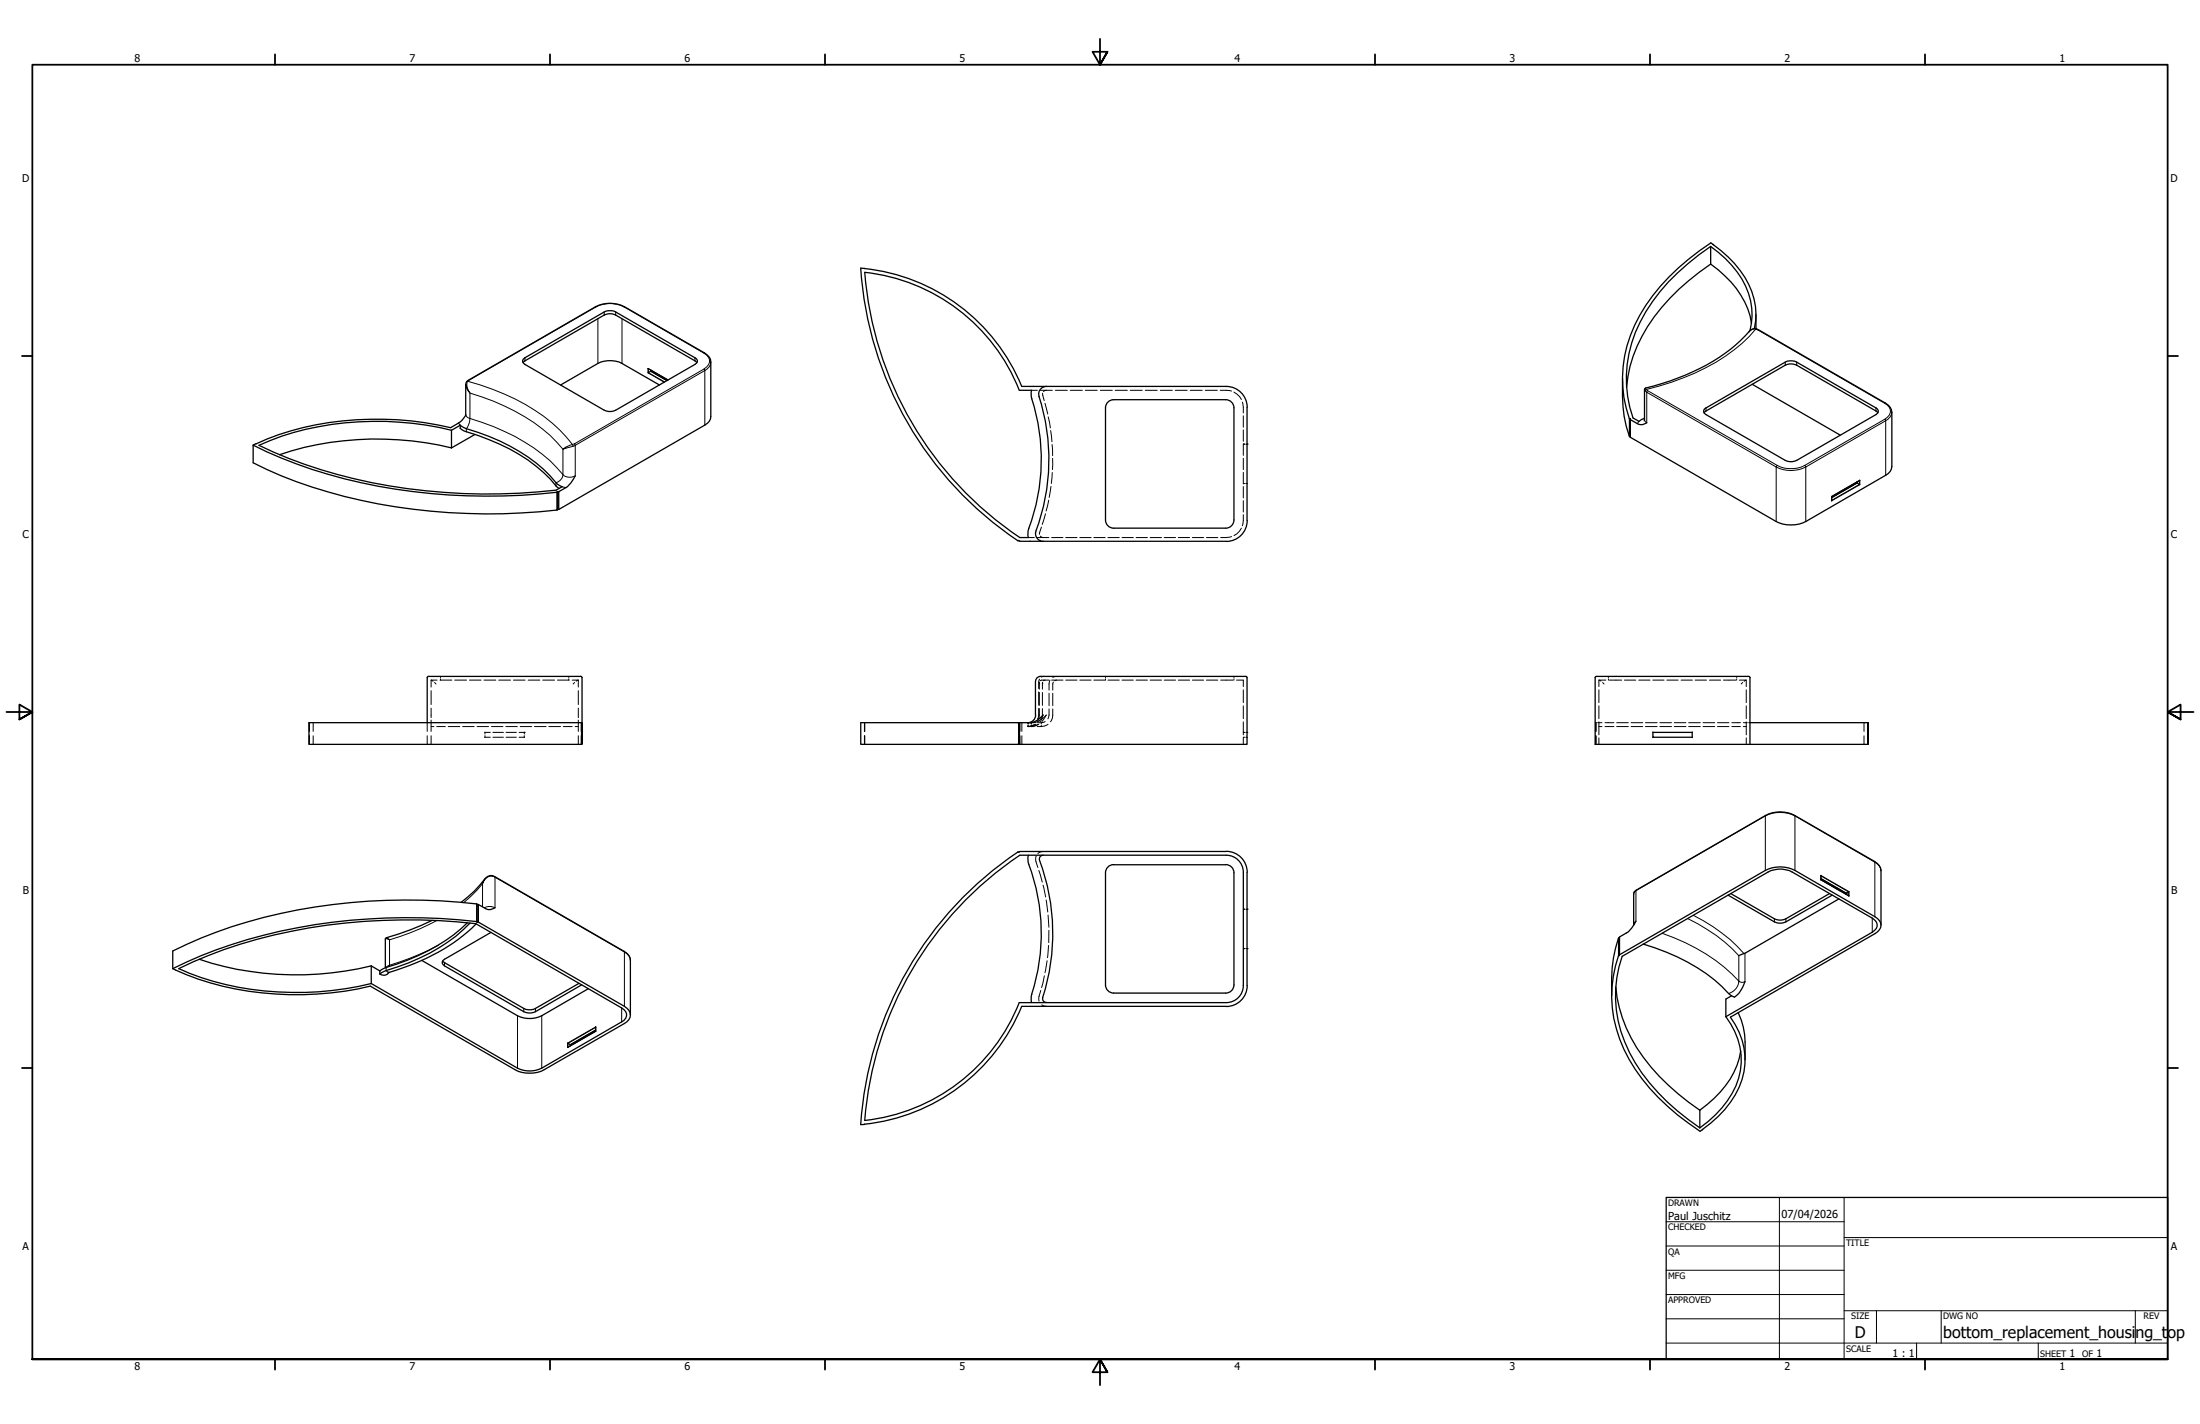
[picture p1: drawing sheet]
<svg xmlns="http://www.w3.org/2000/svg" width="864mm" height="559mm" viewBox="0 0 864 559" stroke-linecap="round" stroke-linejoin="round" font-family="sans-serif">
<!-- layer: Hidden (ANSI) -->
<g fill="none" stroke="#000" stroke-width=".39">
<path d="M404.9 153.2h2.3M408.4 153.2h4.7M409.3 154.3l.6 2.9M410.2 158.2l1.1 4.3M410.4 153.2l-.8 .5M414.3 153.2h4.7M420.1 153.2h4.8M426 153.2h4.7M431.9 153.2h4.7M437.8 153.2h4.7M443.7 153.2h4.7M449.6 153.2h4.7"/>
<path d="M455.5 153.2h4.7M461.3 153.2h4.7M467.2 153.2h4.7M473.1 153.2h4.7M479 153.2l4.4 .3M484.4 153.9l2.2 1.7 .7 1.2M487.7 157.8l.4 2v2.3M411.5 163.6l.8 4.3M412.4 169l.5 4.4M413 174.4l.2 4.4M413.2 179.9l-.1 4.4M488.1 163.2v4.4"/>
<path d="M488.1 168.7v4.5M488.1 174.2v4.5M488.1 179.8v4.5M488.1 174.3h.5M489 174.3h.5M411.7 196.3l-1 4.2M412.6 190.9l-.7 4.3M413.1 185.4l-.4 4.3M488.1 185.4v4.5M488.1 190.9v4.5M488.1 196.5v4.4M488.6 189.7l-.5 .1"/>
<path d="M489 189.7l.5 .2M403.7 210.9h2.3M407.2 210.9h4.5M408.4 210.4l.7 .5M408.8 206.8l-.7 2.9M409.3 210.9h.2M410.4 201.6l-1.3 4.2M412.8 210.9h4.5M418.3 210.9h4.5M423.9 210.9h4.4M429.4 210.9h4.4M434.9 210.9h4.5"/>
<path d="M440.4 210.9h4.5M446 210.9h4.4M451.5 210.9h4.4M457 210.9h4.5M462.5 210.9h4.5M468.1 210.9h4.4M473.6 210.9h4.4M483.4 210.6l-4.2 .3M487.3 207.3l-1.8 2.2-1.1 .7M488.1 202l-.4 4.3M169.2 271v5.5M169.2 277.9v3.7"/>
<path d="M169.3 266.9l.7 .4M169.3 266.9l-.1 2.7M169.3 266.9h2.3M170.6 267.8l.5 .6M172.7 266.9h4.7M172.9 265.4v.5M172.9 266.4v.5M178.5 266.9h4.6M184.3 266.9h4.5M190 266.9h4.6M195.8 266.9h4.6M201.5 266.9h4.6"/>
<path d="M207.3 266.9h4.6M213 266.9h4.7M218.8 266.9h4.7M223.3 265.4v.5M223.3 266.4v.5M224.6 266.9h2.3M225.6 267.8l-.6 .6M226.9 266.9l.1 2.7M226.9 266.9l-.7 .4M227 277.9v3.7M227 271v5.5M407.7 278v2.6l-.4 1.5"/>
<path d="M407.7 271.5v5.2M408 278.1a6 6 0 0 1-.9 5.1M408 267.9v2.5M408 271.7v5.1M408.1 267.7v.7M408.1 266.5l-.4 1.2v2.5M409.1 266.9l-.8 .2M409.2 278.1a6 6 0 0 1-.9 5.1M409.2 268v2.4M409.2 271.7v5.1M409.3 267.7v.7M409.3 266.9h2.4"/>
<path d="M409.9 265.4l-1.1 .3M410.3 266.9l-.7 .2M411.8 278.2v2.4l-.4 1.5M411.8 272v4.9M412.2 266.9l-.4 1.5v2.4M412.8 266.9h4.5M413.3 278.2a5.9 5.9 0 0 1-.9 5M413.3 272v4.9M413.5 267.7l-.2 3.1M414.8 266.9l-.8 .2M414.8 265.4l-1.5 .4M418.3 266.9h4.5"/>
<path d="M423.9 266.9h4.4M429.4 266.9h4.4M434 265.4v.5M434 266.4v.5M434.9 266.9h4.5M440.4 266.9h4.5M446 266.9h4.4M451.5 266.9h4.4M457 266.9h4.5M462.5 266.9h4.5M468.1 266.9h4.4M473.6 266.9h4.4"/>
<path d="M479.2 266.9h4.9M484.4 265.4v.5M484.4 266.4v.5M485.4 266.9h2.7v2.5M488.1 270.7v5M488.1 277v5M627.6 270.7v5M627.6 277v5M627.8 266.9l.7 .4M629.1 267.8l.6 .6M630.4 266.9h-2.8v2.5M631.4 265.4v.5"/>
<path d="M631.4 266.4v.5M631.7 266.9h4.9M637.7 266.9h4.4M643.3 266.9h4.4M648.8 266.9h4.4M654.3 266.9h4.4M659.9 266.9h4.4M665.4 266.9h4.5M671 266.9h4.4M676.5 266.9h4.9M681.7 265.4v.5M681.7 266.4v.5"/>
<path d="M682.8 266.9h2.7v2.5M684.1 267.8l-.6 .6M685.4 266.9l-.7 .4M685.5 270.7v5M685.5 277v5M121.3 283.6v3.4M121.3 288.7v3.4M121.5 283.6v3.4M121.5 288.7v3.4M122.9 283.6v3.4M122.9 288.7v3.4M167.7 283.6v3.4"/>
<path d="M167.7 288.7v3.4M169.2 285.1h1.1M169.2 282.6v4.4M169.2 288.7v3.4M171.4 285.1h3.4M176 285.1h4.5M181.6 285.1h4.5M187.3 285.1h4.5M190.3 287.3h.1M190.3 289.4h.1M190.4 288.7v.7M190.4 289.3h2.1"/>
<path d="M192.5 287.4h-2.1v.6M192.9 285.1h4.5M193.5 289.3h4.1M193.5 287.4h4.1M198.6 285.1h4.5M198.6 289.3h4.1M198.6 287.4h4.1M203.8 289.3l2 .1M203.8 287.4h2v.6M204.2 285.1h4.5M205.8 288.7v.6M205.9 287.3h.1"/>
<path d="M205.9 289.4h.1M209.8 285.1h4.6M215.5 285.1h4.5M221.1 285.1h3.5M225.8 285.1h1.2M227 282.6v4.4M227 288.7v3.4M228.2 283.6v3.4M228.2 288.7v3.4M339.3 287v-3.4v3.4M339.3 288.7v3.4M339.5 283.6v3.4"/>
<path d="M339.5 288.7v3.4M400.1 283.6v3.4M400.1 288.7v3.4M400.4 283.6v3.4M400.4 288.7v3.4M401.1 283.6v3.4M401.1 288.7v3.4M403.5 283.6v.5M403.5 284.6v.5M403.7 284.6v.5M403.7 283.6v.5M403.8 285.1h1.7"/>
<path d="M404.3 283.6h1.5M404.9 283.6v.5M406.1 284.2l-1.4 .7-1.2 .2M406.2 283.1l-1.5 .5v.5M406.6 284.2l-1 .5-2.1 .4M407.2 285.1h1.5M407.3 283.6h1.4M407.4 284.2l-2.7 .9v-.5M407.8 284.2l-1.9 .8-1 .1v-.5M407.9 282.9l-2.4 .7M408.7 283.6v.5M408.7 284.6v.5"/>
<path d="M408.9 282.3l1.8-1.7-1.7 2.5M409.5 280.6l-1.8 2.5M410.3 283.1l-1.6 .5M411.4 284.2l-1.4 .7-1.3 .2M488.1 283.3v5.1M488.1 289.4h.1M488.1 289.6v2.5M488.1 287.4h.5M488.6 289.3l-.5 .1M489 289.3l.5 .1M489 287.4h.5M489.5 287.3h.1"/>
<path d="M626.2 283.6h.5M626.3 283.6v3.4M626.3 288.7v3.4M626.4 283.6v3.4M626.4 288.7v3.4M626.6 283.6v3.4M626.6 288.7v3.4M627.1 283.6h1.7M627.6 285.1h1.2M627.6 283.3v5.1M627.6 289.6v2.5M630 285.1h3.5"/>
<path d="M630 283.6h3.5M634.6 285.1h4.6M634.6 283.6h4.6M640.3 285.1h4.5M640.3 283.6h4.5M645.9 285.1h4.6M645.9 283.6h4.6M651.6 285.1h4.5M651.6 283.6h4.5M657.2 285.1h4.6M657.2 283.6h4.6M662.9 285.1h4.5"/>
<path d="M662.9 283.6h4.5M668.5 285.1h4.6M668.5 283.6h4.6M674.2 285.1h4.5M674.2 283.6h4.5M679.8 285.1h3.4M679.8 283.6h3.4M684.3 285.1h1.2M684.3 283.6h1.6M685.5 283.3v5.1M685.5 289.6v2.5M686.4 283.6h.5"/>
<path d="M731.7 283.6v3.4M731.7 288.7v3.4M406.8 335.9a5.1 5.1 0 0 0 .6 4.5M409.5 334.1l-.9 .2-1.2 .7M407.8 341.6l1.3 4.5M409.4 347.3l1.1 4.7M410.7 353.2l.6 4.7M411.4 359.1l.3 4.8M488.1 356.8h.5M489 356.8h.5M411 377l-.8 4.7M411.6 371l-.4 4.8"/>
<path d="M411.7 365.1v4.8M488.1 372.2h.5M489 372.2h.5M408.6 388.7l-.7 2.3v1.9M408.9 394.3l1.8 .6M410 382.9l-1.1 4.6"/>
</g>
<g fill="#000">
<circle cx="488.1" cy="174.2" r=".19"/>
<circle cx="488.1" cy="174.3" r=".19"/>
<circle cx="489.5" cy="174.3" r=".19"/>
<circle cx="489.5" cy="174.2" r=".19"/>
<circle cx="205.8" cy="287.4" r=".19"/>
<circle cx="488.1" cy="287.4" r=".19"/>
<circle cx="489.5" cy="287.4" r=".19"/>
<circle cx="488.1" cy="356.7" r=".19"/>
<circle cx="488.1" cy="356.8" r=".19"/>
<circle cx="489.5" cy="356.8" r=".19"/>
<circle cx="489.5" cy="356.7" r=".19"/>
<circle cx="488.1" cy="372.3" r=".19"/>
<circle cx="488.1" cy="372.2" r=".19"/>
<circle cx="489.5" cy="372.2" r=".19"/>
<circle cx="489.5" cy="372.3" r=".19"/>
</g>
<!-- layer: Visible (ANSI) -->
<g fill="none" stroke="#000" stroke-width=".51">
<path d="M671.5 96.7a36.8 36.8 0 0 1 15.7 21.3 24.8 24.8 0 0 1-.3 11.7M671.5 96.7a79 79 0 0 0-27.6 29.6 47.7 47.7 0 0 0-2.9 37.7l2.4 1.4 2.1-1.3M671.5 96.7v6.9M672.6 96v.1M671.5 103.6a37.6 37.6 0 0 1 15.5 20.4l.5 2.9M671.5 103.6a80 80 0 0 0-28.9 32.3 48.3 48.3 0 0 0-4.1 16.1M688.7 129a28.2 28.2 0 0 0-7.9-25.6l-5.2-5-4-3.1a82.9 82.9 0 0 0-29.9 32.3 46.7 46.7 0 0 0-1.9 36.7h.1M689.3 123.4v5.6M205.3 142.3l.8-.7 31.1-18a5.1 5.1 0 0 1 4.5 0l31.1 18 .8 .7M205.5 140.8l31.7-18.4a5.1 5.1 0 0 1 4.5 0l31.1 18 .9 1v.6l-.9 1-31.1 18a5 5 0 0 1-4.5 0l-31.1-18a1.34 1.34 0 0 1-.6-2.2zM220.1 151.1l14.6-8.5a10.7 10.7 0 0 1 9.5 0l14.6 8.5M254.4 144.6l7.8 4.5"/>
<path d="M255.5 145.2v.5l6.3 3.7M255.5 145.7l-1.1 .6M400.1 153.1a73.8 73.8 0 0 0-60.7-46.2 138.4 138.4 0 0 0 60.9 104M400.1 153.2h4.8l-.1 1.6 .2 1.7M405 156.5a78.7 78.7 0 0 1-1.5 52l.2 2.5-3.3-.1M409.8 151.8l-1.2 .7-.7 1a5.2 5.2 0 0 0 .6 4.3 80.3 80.3 0 0 1-1.9 50.6M410.7 151.6l-.9 .2M437.1 156.8h44.1a3.2 3.2 0 0 1 3.2 3.2v44.1a3.2 3.2 0 0 1-3.2 3.2h-44.1M437.2 156.8a3.2 3.2 0 0 0-3.2 3.2v44.1a3.2 3.2 0 0 0 3.2 3.2M489.5 159.8v44.4M489.6 159.9a8.2 8.2 0 0 0-8.3-8.3h-80.2a75.4 75.4 0 0 0-61.8-46.3l-1.4-.1a139 139 0 0 0 61.9 107l.6 .2h80.9M636.9 148.5a59.8 59.8 0 0 0 2.7 22.6l.3 .1"/>
<path d="M687.8 150.8l34.6 20M99.4 174.7a116.6 116.6 0 0 1 62-9.5l5.3 .7 10.2 1.9a11.3 11.3 0 0 0 5.9-4.7v-12.2l.4-1.2 50.5-29.3a12.4 12.4 0 0 1 11.5 0l31.3 18.1a4.2 4.2 0 0 1 2.5 3.6v21.3a3.9 3.9 0 0 1-2.3 3.4l-57.6 33.1M99.4 174.7a201.6 201.6 0 0 0 83.9 19.9 210.4 210.4 0 0 0 35.5-1.6M99.4 174.7v6.9a201.6 201.6 0 0 0 83.9 19.9 222 222 0 0 0 35.5-1.5M177.2 175.8a122.2 122.2 0 0 0-67.5 2.6M177.2 168.8v7M180.7 166.9l1.4 .9a76.2 76.2 0 0 1 33.9 19 9.1 9.1 0 0 0 4.7 4.2l-2.4 1.3a225.7 225.7 0 0 1-105-12.4l-11.6-5.1a118.6 118.6 0 0 1 75.5-6M180.7 166.9v1.2l1.4 1a75.3 75.3 0 0 1 33.9 18.9l2.2 2.7 1.3 .9M180.7 166.9l-3.5 1.9M186.4 170.5l-9.2 5.3M639.9 164.3l.1 7.3 57.2 33.1a13.3 13.3 0 0 0 11.7 0l31.3-18.2a4.1 4.1 0 0 0 2.4-3.4v-21.3a4.4 4.4 0 0 0-2.5-3.6l-49.9-28.9a2.68 2.68 0 0 0-3.7 .9 72.9 72.9 0 0 1-34 20.3l-6.8 2-.3 12.6M639.9 164.3v6.9"/>
<path d="M639.9 171.2l.1 .2M640 164.7a6.3 6.3 0 0 0 4.8 1.9l1.6-.7M668.9 162l.8-.7 31.1-18a5 5 0 0 1 4.5 0l31.1 18 .8 .7M669 160.5l31.8-18.4a5 5 0 0 1 4.5 0l31.1 18a1.38 1.38 0 0 1 .9 1.3 1.38 1.38 0 0 1-.9 1.3l-31.1 18a5.1 5.1 0 0 1-4.5 0l-31.1-18a1.4 1.4 0 0 1-.7-2.2zM219.1 193h-.3v7M219.1 199.9l-.3 .1M225.8 186.8l-1.6 2.6a9.9 9.9 0 0 1-4.8 3.5l-.3 .1v6.9M719 194.8v.1M728.9 189.1v.4l-9.9 5.8M728.9 189.5h.1M729 189.5l1.1 .7M730.1 188.5l-11.1 6.4v1.6"/>
<path d="M406.7 208.4v2l.6 1.1 1.1 .7M408.4 212.3l1.1 .2M489.6 204.2a8.2 8.2 0 0 1-8.2 8.3M167.7 265.9l.5-.5h59.8l.5 .5M167.7 265.9v17.7M228.5 265.9v17.7M489 265.4l.5 .5M489.1 265.4l-81.4 .2a2.02 2.02 0 0 0-1.2 1.9v13.1a3 3 0 0 1-3 3M489.5 265.9v26.2h-151.6v-8.5h62.3M626.2 265.9v26.2h107.1l-.1-8.5 .2 8.5v-8.5h-46.5M626.2 265.9l.5-.5h59.8l.4 .5M686.9 265.9v26.2"/>
<path d="M228.3 283.6h-107v8.5h106.9M228.3 292.1h.1M228.3 283.6l.2 8.5zM228.3 283.6l-.1 8.5M399.9 283.6v8.5M409.5 280.6a8.6 8.6 0 0 1-9.1 3l-.2 8.5M648.8 287.3l15.5 .1M648.8 287.4v1.9l15.5 .1M648.8 289.3v.1M664.3 287.3v2M399.8 334.4a138.9 138.9 0 0 0-61.9 106.9 75.3 75.3 0 0 0 63.2-46.4h80.2M400.3 335.6a138.3 138.3 0 0 0-60.8 104 73.7 73.7 0 0 0 60.6-46.2h81.2a6.7 6.7 0 0 0 6.8-6.7v-44.4a6.7 6.7 0 0 0-6.7-6.7h-81"/>
<path d="M403.7 335.6l-.2 1.8 .4 1.8M403.9 339.2a78.6 78.6 0 0 1 .9 51.9l.1 2.3M408.1 337.7a83.6 83.6 0 0 1 1.2 54.4l.5 .9 .9 .4M409.5 335.6a1.49 1.49 0 0 0-1.4 2M437.1 339.3h44M437.2 339.3a3.2 3.2 0 0 0-3.2 3.2v44M481.2 339.3a3.2 3.2 0 0 1 3.2 3.2v44M481.3 334.1h-80.9l-.6 .3M481.4 334.1a8.2 8.2 0 0 1 8.2 8.2M181 354.1a46.2 46.2 0 0 0 9.8-9.7 2.74 2.74 0 0 1 3.4-.4l50.8 29.3a4.2 4.2 0 0 1 2.5 3.6v21.4M187.2 354.8a226.2 226.2 0 0 0-102.4 11l-5.9 2.3-11.1 5.1v6.9M187.2 354.8v7l.4 .1"/>
<path d="M187.2 354.9h.4M194.3 356.2a3.4 3.4 0 0 1-3.7 .4l-3-1.7v7M489.5 342.3v44.4M678.4 351.3l18.1 10.5a5.1 5.1 0 0 0 4.5 0l18.2-10.5M679.4 350.6l17.1 10a5.1 5.1 0 0 0 4.5 0l17.2-10M714.8 343.5v1.7l11 6.4M714.8 345.2h.1M714.8 344.8l9.9 5.7v.5M721.6 348.7l-.4 .2M721.9 352.7l-36.9 21.4-2.4 .9M722.6 349.3l-.4 .2M725.8 349.9l-1.1 .6"/>
<path d="M78.2 376.4a122.1 122.1 0 0 0 67.5 2.6M145.7 379l3.4 2M145.7 379v7M165.5 376.9l37.6 21.7a10.8 10.8 0 0 0 9.6 0l18.2-10.6M169.6 361.2a120.8 120.8 0 0 1-18.2 7l-.1 11.5M173.7 377.1l31.9 18.6a5.2 5.2 0 0 0 4.6 0l17.1-9.8M183.5 362.1a78.8 78.8 0 0 1-32.9 17.9l-1.5 1M184.5 362.2a72.1 72.1 0 0 1-32.9 18.7l-2.5 1.3M186.9 362.6a82.8 82.8 0 0 1-34.7 19.2M187.2 361.8a224.4 224.4 0 0 0-108.3 13.2l-11.1 5.1M187.6 361.9l57.5 33a3.6 3.6 0 0 1 2.4 3.4 3.6 3.6 0 0 1-2.4 3.3l-31.4 18.1a12.6 12.6 0 0 1-11.6 0l-56.7-32.7a122.5 122.5 0 0 1-76.4-6.3l-1.2-.6M192.7 365.9l-18.2 10.5a1.38 1.38 0 0 0-.9 1.3 1.38 1.38 0 0 0 .9 1.3l31.1 18a5.2 5.2 0 0 0 4.6 0l18.1-10.5"/>
<path d="M635.6 368h-.1a41.8 41.8 0 0 0-2.8 15.8v6.9M635.6 375h-.1a48.6 48.6 0 0 0 6.3 44.5 87.1 87.1 0 0 0 25.5 24.4l1-.7M635.6 368v7M635.7 367.9l-.1 .1M635.8 374.6l57.2-33a12.8 12.8 0 0 1 11.6 0l31.4 18.1a3.5 3.5 0 0 1 2.4 3.4 3.5 3.5 0 0 1-2.4 3.3l-56.7 32.8a27.1 27.1 0 0 1 0 33.4 45.6 45.6 0 0 1-11 10.6M635.8 374.6l-.2 .4M642.2 361.5l-1.7 2.7a9.9 9.9 0 0 1-4.7 3.5l-.1 7M645 370.5a72.9 72.9 0 0 1 34.2 19.9l1.6 .9 .7-.5 1.3-1.3 2.2-4.2M738.4 363v-21.3a4.5 4.5 0 0 0-2.5-3.6l-31.4-18.1a12.3 12.3 0 0 0-11.4 0l-51.5 29.9-.3 1-.1 12.3M70.2 380.1a203.2 203.2 0 0 1 87.3-19.1 223.5 223.5 0 0 1 29.3 1.5l57.2 33a2.89 2.89 0 0 1 2 2.8 2.89 2.89 0 0 1-2 2.7l-31.3 18.2a10.8 10.8 0 0 1-9.6 0l-57.4-33.2a121.9 121.9 0 0 1-71.3-4zM149.1 381v1.2M152.7 381.6a2.5 2.5 0 0 1-3.6 .6"/>
<path d="M434 386.5a3.2 3.2 0 0 0 3.2 3.2M484.4 386.5a3.2 3.2 0 0 1-3.2 3.2h-44.1M489.6 386.7a8.2 8.2 0 0 1-8.2 8.3M634.3 387.3a56.7 56.7 0 0 0 17 35 101.5 101.5 0 0 0 16 13.4M677.5 399l57.4-33.2a2.94 2.94 0 0 0 2-2.7 2.94 2.94 0 0 0-2-2.8l-31.4-18.1a10.2 10.2 0 0 0-9.4 0l-57.3 33.1a48.2 48.2 0 0 0 5.1 41.7 84.3 84.3 0 0 0 25.4 25.6M677.5 399a26.9 26.9 0 0 1-1.6 35.8l-5.4 5.3-3.2 2.5M679.7 390.8l-2.2 1.2v7M682.3 397.4a26.9 26.9 0 0 1 2.7 11.5v7M222.8 409.3l1.1 .7M222.9 411h-.1M233.8 404.2l-9.9 5.8v.4M233.8 404.7h.1"/>
<path d="M233.9 403l-.1 1.7-10.9 6.3M683.3 412.4a33.7 33.7 0 0 1-13.1 21l-2.9 2.3M667.3 435.7v6.9M668.3 443.2v.1"/>
</g>
<!-- layer: Visible Narrow (ANSI) -->
<g fill="none" stroke="#000" stroke-width=".39">
<path d="M233.7 120.4h.3l-49.9 28.8M234 120.4a12.1 12.1 0 0 1 10.9 0M234.7 125.1v17.5M237.2 122.4v1.2M241.7 122.4v1.2M244.2 125.1v17.5M244.9 120.4l31.6 18.1M244.9 120.4h.3M276.3 138.6a3.3 3.3 0 0 1 2.3 3.1 3.3 3.3 0 0 1-2.3 3.1l.4 .6M689.2 129.1a70.7 70.7 0 0 1-33.1 20.9l-9.9 2.8M689.2 129.1a2.86 2.86 0 0 0-2.7 1.1M689.2 129.1l1 .2"/>
<path d="M689.4 129l-.2 .1M689.9 129.4l50.2 28.8M183.6 149.6a82.9 82.9 0 0 1 36.2 19.2l4.9 5.6M183.6 149.6l-.4 .1M183.6 149.6l-.3 1.7 1.2 2.9a5.5 5.5 0 0 1-1.7-3.3M183.8 149.2h.3l-.5 .4M206.1 140.4v1.2M254.5 144.7v1.5l6.4 3.7M255.5 145.2v.5l6.3 3.7M262.2 149.1l-7.8-4.5v1.7l6.3 3.7M272.8 140.4v1.2M276.3 144.8l-50.8 29.4"/>
<path d="M276.7 145.4v21.4M276.7 145.4l-50.9 29.4M279 142.1a3.9 3.9 0 0 1-2.3 3.3M645.5 152.8l.3 .6M646 152.3l.2 .5M646.2 152.8l-.4 .6 .6 .5M646.2 152.8l.5 .5M646.4 153.9v12l-.5-.4-.4-.8M646.4 153.9l50.8 29.4M646.7 153.3l-.3 .6M646.7 153.3l50.9 29.3M700.8 142.1v1.2"/>
<path d="M705.3 142.1v1.2M739.8 158.2a3.3 3.3 0 0 1 2.3 3.2 3.3 3.3 0 0 1-2.3 3.1l.4 .6M180 166l.7 .9M182.8 162.7a1.93 1.93 0 0 0 1.7 1.5l-.3 1.7-1.1 2.3v1.2M224.7 174.4l.2 .7 .9-.3M224.7 174.4l-2.5 1-1.2 .9 3.9-1.2M225.5 174.2l.3 .6M225.5 174.2l-.8 .2M225.8 174.8v12a4.2 4.2 0 0 1-4.8-.6v-9.9a65.5 65.5 0 0 0-27.3-18.9l-9.2-3.2v10a76.1 76.1 0 0 1 34.1 19.3l2.4 2.7a3.5 3.5 0 0 1-2.8 3.2v1.3M639.6 164.2v6.9M639.8 164.3v6.9M640 164.7v6.9"/>
<path d="M643.4 165.4l-.7 .8M669.7 160.1v1.2M736.4 160.1v1.2M739.8 164.5l-31.3 18.1M740.2 165.1v21.4M740.2 165.1l-31.3 18.2M742.6 161.8a4.1 4.1 0 0 1-2.4 3.3M218.6 193.2v7M219.4 192.9v7M220.7 191l1.5 .3M697.2 183.3a12.8 12.8 0 0 0 11.7 0M697.2 183.3v21.4"/>
<path d="M708.5 182.6l.4 .7M708.5 182.6a12 12 0 0 1-10.9 0l-.4 .7M708.9 183.3v21.4M719 194.8l11.1-6.3v1.7l-11.1 6.3zM729 189.1v.4l-10 5.8M729.9 188.6v1.5l-10.9 6.2M693.1 320l-.1 .2M704.5 320l.1 .2M693 320.2a13.3 13.3 0 0 1 11.6 0M693 320.2v21.4M693 320.2l-50.8 29.3M704.6 320.2v21.4"/>
<path d="M704.6 320.2l31.4 18.1M735.9 338.1l.1 .2M736 338.3a4.1 4.1 0 0 1 2.4 3.4M736 338.3v21.4M182.1 354.2l5.2-4.9 2.1-2.5v9.1M187.1 354.7v6.9M187.8 355v6.9M193.3 343.6l1 .6M193.4 343.9a3.5 3.5 0 0 0-4 2.9l.8-1.8M194.2 344l.1 .2M194.3 344.2v12a4.6 4.6 0 0 0-4.2 0M194.3 344.2l50.8 29.4"/>
<path d="M641.6 349.9l-.1 .2M642.2 349.5l-.7 .6-.2 .8M642.2 349.5v12l-.9 1.3M642.3 349.3l-.1 .2M664.7 359.2a65.6 65.6 0 0 1 19.9 15M714.8 343.5l11 6.4v1.7l-11-6.4zM714.8 344.8l9.9 5.7v.5M714.8 343.7l10.9 6.3v1.5M151.6 379.7v1.2l1.2 .7M151.7 368l1.2 .8-1.1-.4-.5 .1M171.4 361.3a94.2 94.2 0 0 1-18.5 7.5v10.5M172.1 370.9a111.5 111.5 0 0 1-19.8 8.1l-.9 .7"/>
<path d="M174.5 377.8v1.2M245 373.3l.1 .3M245.1 373.6a3.9 3.9 0 0 1 2.4 3.3M245.1 373.6v21.3M635.3 368.2v6.9M635.5 368v7M635.8 367.7v6.9M662.4 360.4a63.4 63.4 0 0 1 20.2 14.6v10a72 72 0 0 0-30.2-18.8M685 374.1v11.2a2.1 2.1 0 0 1-2.4-.3 5.5 5.5 0 0 1-4 4.9M696.5 360.6v1.2M701 360.6v1.2M734.9 360.3v5.5"/>
<path d="M203.1 398.6v20.6M205.6 395.7v1.3M210.2 395.7v1.3M212.7 398.6v20.6M244 395.5v5.5M222.8 409.3l11.1-6.3v1.7l-11.1 6.3zM233.8 404.2l-9.9 5.8v.4M233.8 403.2l-10.9 6.2v1.6"/>
</g>
<!-- layer: Visible (ANSI) -->
<g fill="#000">
<circle cx="255.5" cy="145.7" r=".25"/>
<circle cx="724.7" cy="350.5" r=".25"/>
<circle cx="223.9" cy="410" r=".25"/>
</g>
<!-- layer: Border (ANSI) -->
<g fill="none" stroke="#000" stroke-width=".7">
<path d="M431.8 15.2v10.2l-2.9-5.1h5.8l-2.9 5.1 2.9-5.1M107.9 21.3v4.1M215.9 21.3v4.1M323.8 21.3v4.1M539.8 21.3v4.1M647.7 21.3v4.1M755.6 21.3v4.1M8.6 139.7h4.1M850.9 139.7h4.1M2.5 279.4h10.2l-5.1-2.9v5.8l5.1-2.9-5.1 2.9M861.1 279.4h-10.2l5.1-2.9v5.8l-5.1-2.9 5.1 2.9M8.6 419.1h4.1"/>
<path d="M850.9 419.1h4.1M12.7 533.4v-508h838.2v508h-838.2h838.2M107.9 533.4v4.1M215.9 533.4v4.1M323.8 533.4v4.1M434.7 538.5l-2.9-5.1 2.9 5.1h-5.8l2.9-5.1v10.2M539.8 533.4v4.1M647.7 533.4v4.1M755.6 533.4v4.1"/>
</g>
<!-- layer: Title (ANSI) -->
<g fill="none" stroke="#000" stroke-width=".39">
<path d="M654 479.4h69.9M698.5 469.9v63.5M723.9 469.9v63.5M654 488.9h69.9M654 498.5h69.9M723.9 485.6h127M654 508h69.9M654 517.5h69.9M723.9 514.3h127M736.6 514.3v12.7M762 514.3v12.7M838.2 514.3v12.7"/>
<path d="M654 527h196.9M752.3 527v6.4M800.1 527v6.4"/>
</g>
<path d="M654 469.9h196.9v63.5h-196.9z" fill="none" stroke="#000" stroke-width=".51"/>
<g font-size="6.3">
<text x="728.1" y="524.9">D</text>
<text x="762.8" y="525">bottom_replacement_housi</text>
<text x="838.3" y="525">ng_top</text>
</g>
<g font-size="4.3">
<text x="654.8" y="478.6">Paul Juschitz</text>
<text x="699.3" y="478">07/04/2026</text>
</g>
<g font-size="4.2">
<text x="52.8" y="24.4">8</text>
<text x="160.8" y="24.4">7</text>
<text x="268.7" y="24.4">6</text>
<text x="376.7" y="24.4">5</text>
<text x="484.6" y="24.4">4</text>
<text x="592.6" y="24.4">3</text>
<text x="700.5" y="24.4">2</text>
<text x="808.5" y="24.4">1</text>
<text x="8.8" y="71.4">D</text>
<text x="852" y="71.4">D</text>
<text x="8.9" y="211.1">C</text>
<text x="852.2" y="211.1">C</text>
<text x="9" y="350.8">B</text>
<text x="852.2" y="350.8">B</text>
<text x="8.9" y="490.5">A</text>
<text x="852.2" y="490.5">A</text>
<text x="742.9" y="532.6">1 : 1</text>
<text x="812.4" y="532.6">1</text>
<text x="823" y="532.6">1</text>
<text x="52.8" y="537.5">8</text>
<text x="160.8" y="537.5">7</text>
<text x="268.7" y="537.5">6</text>
<text x="376.7" y="537.5">5</text>
<text x="484.6" y="537.5">4</text>
<text x="592.6" y="537.5">3</text>
<text x="700.5" y="537.5">2</text>
<text x="808.5" y="537.5">1</text>
</g>
<g font-size="3.5">
<text x="654.8" y="473.2">DRAWN</text>
<text x="654.8" y="482.8">CHECKED</text>
<text x="724.7" y="488.9">TITLE</text>
<text x="654.8" y="492.3">QA</text>
<text x="654.8" y="501.8">MFG</text>
<text x="654.8" y="511.4">APPROVED</text>
<text x="726.7" y="517.7">SIZE</text>
<text x="762.8" y="517.7">DWG NO</text>
<text x="841.4" y="517.7">REV</text>
<text x="724.7" y="530.4">SCALE</text>
<text x="800.9" y="532.6">SHEET</text>
<text x="817.4" y="532.6">OF</text>
</g>
</svg>
